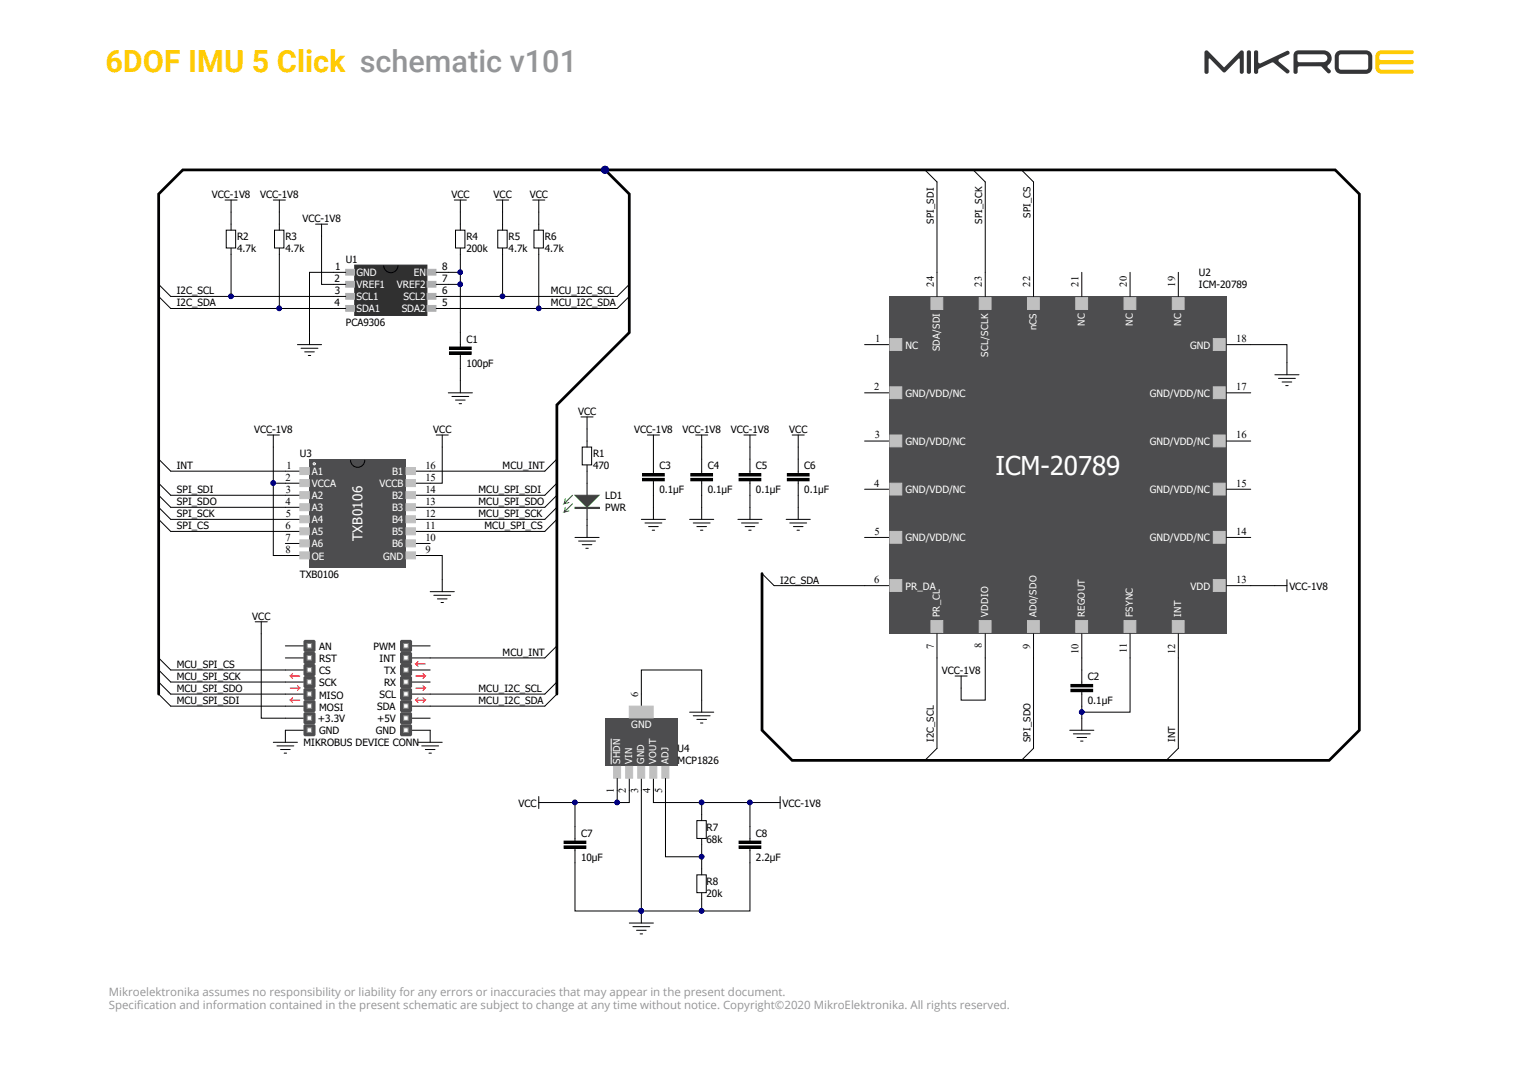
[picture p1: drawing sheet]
<svg xmlns="http://www.w3.org/2000/svg" width="420mm" height="297mm" viewBox="0 0 420 297" stroke-linecap="round" stroke-linejoin="round" font-family="sans-serif">
<path d="M381 14.4l1.3-.5h8.4a.54 .54 0 0 1 .5 .5 .54 .54 0 0 1-.5 .6h-8.6a.9 .9 0 0 0-.5 .8 .9 .9 0 0 0 .5 .8h8.6a.58 .58 0 0 1 .5 .6 .58 .58 0 0 1-.5 .6h-8.6a.8 .8 0 0 0-.5 .8 .8 .8 0 0 0 .7 .7h8.4a.55 .55 0 0 1 .5 .5 .55 .55 0 0 1-.5 .6h-8.4a1.74 1.74 0 0 1-1.8-1.8v-3.3z" fill-rule="evenodd" fill="#ffcb05"/>
<path d="M359 15.1l7.2-.1a1.09 1.09 0 0 1 1.1 1.1 1.09 1.09 0 0 1-1.1 1.1h-6.9l-.3-.5zM358.4 14.2l-.5 1.1v4.6a.58 .58 0 0 0 .6 .5 .58 .58 0 0 0 .5-.5l.1-1.2 .3-.3h5.9l.4 .1a4 4 0 0 0 2.1 1.8l.4-.5-.4-.7a.72 .72 0 0 1-.5-.6 .72 .72 0 0 1 .5-.7 2.22 2.22 0 0 0 .5-2.5 2.22 2.22 0 0 0-2.1-1.4h-6.9zM347.1 14.1l-.1 .3v5.5a.58 .58 0 0 0 .5 .5 .58 .58 0 0 0 .6-.5v-.7l.3-.2 3.7-1.7 3.8 2.9a.57 .57 0 0 0 .7-.1 .57 .57 0 0 0 0-.7l-2.7-2.3-.2-.4 .3-.4 2.5-1.2a.56 .56 0 0 0 .2-.7 .56 .56 0 0 0-.7-.3l-7.3 3.5-.6-.4v-3l-.5-.3zM345.1 14.1l-.1 .3v5.5a.58 .58 0 0 0 .5 .5 .58 .58 0 0 0 .6-.5v-5.5l-.3-.4zM369.8 14.4l.9-.4 7.2-.1a1.74 1.74 0 0 1 1.8 1.8v3a1.74 1.74 0 0 1-1.8 1.7h-6.8a1.74 1.74 0 0 1-1.8-1.7v-3.4zM370.6 15.2l-.2 .5v3l.3 .5 7.2 .1 .6-.3 .1-3.3-.4-.6-7.1-.1zM333.4 14.1l-.1 .4v5.4a.58 .58 0 0 0 .5 .5 .58 .58 0 0 0 .6-.5v-3.5l.3-.2 3.6 3.7 .4 .2 .4-.2 3.5-3.6 .3-.1 .1 3.7a.55 .55 0 0 0 .6 .5 .55 .55 0 0 0 .5-.5v-5.4l-.3-.5-.6 .1-4.5 4.5-4.5-4.5-.4-.2z" fill-rule="evenodd" fill="#343537"/>
<g fill="none" stroke="#000" stroke-width=".28">
<path d="M160.8 115.4h3.3M162.4 115.4v3.3M161.1 123.7h2.6v5h-2.6zM162.4 122.1v1.6M162.4 128.7v1.7M162.4 133.8v3.3M159.1 148.8h6.7M160.1 149.8h4.7M161.1 150.8h2.7M162.1 151.8h.7M162.4 140.4v3.4M162.4 145.4v3.4"/>
<path d="M70.6 172.1h3.3M72.3 172.1v3.3M75.6 205.5h6.7M76.6 206.5h4.7M77.6 207.5h2.7M78.6 208.5h.7M79 202.1v3.4M115.7 205.5h6.7M116.7 206.5h4.7M117.7 207.5h2.7M118.7 208.5h.7M119 202.1v3.4"/>
</g>
<path d="M159.1 140.6h6.7" fill="none" stroke="#00bf00" stroke-width=".33"/>
<path d="M159.1 140.4h6.7v.4h-6.7z" fill="none" stroke="#00bf00" stroke-width=".28"/>
<path d="M159.1 137.1h6.7l-3.4 3.3z" fill="#00bf00"/>
<path d="M156.4 138.1l-.3 1.3M158.4 139.4l-2.3 2.4 1.3-.4M158.4 137.1l-2.3 2.3 1.3-.3M159.1 137.1h6.7l-3.4 3.3zM156.4 140.4l-.3 1.4" fill="none" stroke="#00bf00" stroke-width=".28"/>
<g fill="none" stroke="#000" stroke-width=".28">
<path d="M162.4 118.7v3.4M162.4 130.4v3.4M162.4 143.8v1.6M72.3 175.4v23.4h11.7M79 178.8h5M114 178.8h5M79 182.1h5M79 185.5h5M79 188.8h5M79 192.1h5M79 195.5h5M114 182.1h5"/>
<path d="M114 185.5h5M114 188.8h5M114 192.1h5M114 195.5h5M114 198.8h5M79 202.1h5M114 202.1h5"/>
</g>
<g fill="#4d4d4f">
<path d="M84 177.4l.3-.3h2.7l.3 .3v2.7l-.3 .3h-2.7l-.3-.3z" fill-rule="evenodd"/>
<path d="M84 180.8l.3-.4h2.7l.3 .4v2.6l-.3 .4h-2.7l-.3-.4z" fill-rule="evenodd"/>
</g>
<g fill="#fff" stroke="#808080" stroke-width=".28">
<path d="M85 178.1h1.2v1.3h-1.2z"/>
<path d="M85 181.4h1.2v1.3h-1.2z"/>
</g>
<g fill="#4d4d4f">
<path d="M84 184.1l.3-.3h2.7l.3 .3v2.7l-.3 .3h-2.7l-.3-.3z" fill-rule="evenodd"/>
<path d="M84 187.5l.3-.4h2.7l.3 .4v2.6l-.3 .4h-2.7l-.3-.4z" fill-rule="evenodd"/>
</g>
<g fill="#fff" stroke="#808080" stroke-width=".28">
<path d="M85 184.8h1.2v1.3h-1.2z"/>
<path d="M85 188.1h1.2v1.3h-1.2z"/>
</g>
<g fill="#4d4d4f">
<path d="M84 190.8l.3-.3h2.7l.3 .3v2.7l-.3 .3h-2.7l-.3-.3z" fill-rule="evenodd"/>
<path d="M84 194.1l.3-.3h2.7l.3 .3v2.7l-.3 .3h-2.7l-.3-.3z" fill-rule="evenodd"/>
</g>
<g fill="#fff" stroke="#808080" stroke-width=".28">
<path d="M85 191.5h1.2v1.2h-1.2z"/>
<path d="M85 194.8h1.2v1.3h-1.2z"/>
</g>
<g fill="#4d4d4f">
<path d="M84 197.5l.3-.4h2.7l.3 .4v2.6l-.3 .4h-2.7l-.3-.4z" fill-rule="evenodd"/>
<path d="M84 200.8l.3-.3h2.7l.3 .3v2.7l-.3 .3h-2.7l-.3-.3z" fill-rule="evenodd"/>
</g>
<g fill="#fff" stroke="#808080" stroke-width=".28">
<path d="M85 198.1h1.2v1.3h-1.2z"/>
<path d="M85 201.5h1.2v1.2h-1.2z"/>
</g>
<g fill="#4d4d4f">
<path d="M110.7 177.4l.3-.3h2.7l.3 .3v2.7l-.3 .3h-2.7l-.3-.3z" fill-rule="evenodd"/>
<path d="M110.7 180.8l.3-.4h2.7l.3 .4v2.6l-.3 .4h-2.7l-.3-.4z" fill-rule="evenodd"/>
</g>
<g fill="#fff" stroke="#808080" stroke-width=".28">
<path d="M111.7 178.1h1.2v1.3h-1.2z"/>
<path d="M111.7 181.4h1.2v1.3h-1.2z"/>
</g>
<g fill="#4d4d4f">
<path d="M110.7 184.1l.3-.3h2.7l.3 .3v2.7l-.3 .3h-2.7l-.3-.3z" fill-rule="evenodd"/>
<path d="M110.7 187.5l.3-.4h2.7l.3 .4v2.6l-.3 .4h-2.7l-.3-.4z" fill-rule="evenodd"/>
</g>
<g fill="#fff" stroke="#808080" stroke-width=".28">
<path d="M111.7 184.8h1.2v1.3h-1.2z"/>
<path d="M111.7 188.1h1.2v1.3h-1.2z"/>
</g>
<g fill="#4d4d4f">
<path d="M110.7 190.8l.3-.3h2.7l.3 .3v2.7l-.3 .3h-2.7l-.3-.3z" fill-rule="evenodd"/>
<path d="M110.7 194.1l.3-.3h2.7l.3 .3v2.7l-.3 .3h-2.7l-.3-.3z" fill-rule="evenodd"/>
</g>
<g fill="#fff" stroke="#808080" stroke-width=".28">
<path d="M111.7 191.5h1.2v1.2h-1.2z"/>
<path d="M111.7 194.8h1.2v1.3h-1.2z"/>
</g>
<g fill="#4d4d4f">
<path d="M110.7 197.5l.3-.4h2.7l.3 .4v2.6l-.3 .4h-2.7l-.3-.4z" fill-rule="evenodd"/>
<path d="M110.7 200.8l.3-.3h2.7l.3 .3v2.7l-.3 .3h-2.7l-.3-.3z" fill-rule="evenodd"/>
</g>
<g fill="#fff" stroke="#808080" stroke-width=".28">
<path d="M111.7 198.1h1.2v1.3h-1.2z"/>
<path d="M111.7 201.5h1.2v1.2h-1.2z"/>
</g>
<g fill="none" stroke="#ee0e22" stroke-width=".28">
<path d="M80.3 190.5h2.7l-.7 .6M81 193.1l-.7 .7M81 186.5l-.7 .6M82.3 189.8l.7 .7M83 193.8h-2.7l.7 .7M83 187.1h-2.7l.7 .7M115 187.1h2.7l-.7 .7M115 190.5h2.7l-.7 .6M115 193.8h2.7l-.7 .7M115 193.8l.7 .7M115.7 183.1l-.7 .7M115.7 193.1l-.7 .7"/>
<path d="M117 186.5l.7 .6M117 189.8l.7 .7M117 193.1l.7 .7M117.7 183.8h-2.7l.7 .6"/>
</g>
<path d="M245.9 82.1h93.4v93.3h-93.4z" fill="#4d4d4f"/>
<g fill="none" stroke="#000" stroke-width=".28">
<path d="M259.2 75.4v6.7M272.6 75.4v6.7M286 75.4v6.7M299.3 75.4v6.7M312.7 75.4v6.7M326 75.4v6.7M239.2 95.4h6.7M339.4 95.4h6.7M239.2 108.7h6.7M339.4 108.7h6.7M177.8 132.4h6v.7h-6zM177.8 131.1h6v.7h-6z"/>
<path d="M179.1 120.4h3.4M180.8 120.4v10.7M180.8 133.1v7.3M239.2 122.1h6.7M239.2 135.4h6.7M339.4 122.1h6.7M339.4 135.4h6.7M210.8 158.8l3.4 3.3h31.7M239.2 148.8h6.7M339.4 148.8h6.7M259.2 175.4v31.7l-3.3 3.4M272.6 175.4v18.4h-6.7v-6.7"/>
<path d="M286 175.4v31.7l-3.4 3.4M299.3 175.4v14.1M312.7 175.4v6.7M326 175.4v6.7M339.4 162.1h16.7M356.1 160.4v3.4M264.3 187.1h3.3M296.3 190.8h6v.7h-6zM296.3 189.5h6v.6h-6zM299.3 191.5v10.6M296 202.1h6.6M297 203.1h4.6"/>
<path d="M298 204.1h2.6M299 205.1h.6"/>
</g>
<g fill="#c0c0c0" stroke="#c0c0c0" stroke-width=".28">
<path d="M246.2 160.4h3.3v3.3h-3.3z"/>
<path d="M246.2 147.1h3.3v3.3h-3.3z"/>
<path d="M246.2 133.8h3.3v3.2h-3.3z"/>
<path d="M246.2 120.4h3.3v3.3h-3.3z"/>
<path d="M246.2 107.1h3.3v3.2h-3.3z"/>
<path d="M246.2 93.7h3.3v3.3h-3.3z"/>
<path d="M257.6 82.4h3.2v3.3h-3.2z"/>
<path d="M257.6 171.8h3.2v3.2h-3.2z"/>
<path d="M270.9 171.8h3.3v3.2h-3.3z"/>
<path d="M284.3 171.8h3.3v3.2h-3.3z"/>
<path d="M297.6 171.8h3.3v3.2h-3.3z"/>
<path d="M311 171.8h3.3v3.2h-3.3z"/>
<path d="M324.4 171.8h3.2v3.2h-3.2z"/>
<path d="M335.7 160.4h3.3v3.3h-3.3z"/>
<path d="M335.7 147.1h3.3v3.3h-3.3z"/>
<path d="M335.7 133.8h3.3v3.2h-3.3z"/>
<path d="M335.7 120.4h3.3v3.3h-3.3z"/>
<path d="M335.7 107.1h3.3v3.2h-3.3z"/>
<path d="M335.7 93.7h3.3v3.3h-3.3z"/>
<path d="M270.9 82.4h3.3v3.3h-3.3z"/>
<path d="M284.3 82.4h3.3v3.3h-3.3z"/>
<path d="M297.6 82.4h3.3v3.3h-3.3z"/>
<path d="M311 82.4h3.3v3.3h-3.3z"/>
<path d="M324.4 82.4h3.2v3.3h-3.2z"/>
</g>
<g fill="#000">
<path d="M177.8 132.4h6v.7h-6z" fill-rule="evenodd"/>
<path d="M177.8 131.1h6v.7h-6z" fill-rule="evenodd"/>
<path d="M296.3 190.8h6v.7h-6z" fill-rule="evenodd"/>
<path d="M296.3 189.5h6v.6h-6z" fill-rule="evenodd"/>
</g>
<circle cx="299.3" cy="197.1" r=".63" fill="#000080" stroke="#000080" stroke-width=".28"/>
<path d="M167.4 198.8h20v13.3h-20z" fill="#4d4d4f"/>
<g fill="none" stroke="#000" stroke-width=".28">
<path d="M62.3 55.4h3.3M63.9 55.4v8.3M75.6 55.4h3.4M77.3 55.4v8.3M125.7 55.4h3.3M127.4 55.4v8.3M137.4 55.4h3.3M139.1 55.4v8.3M147.4 55.4h3.3M149.1 55.4v8.3M255.9 47l3.3 3.4v25M269.3 47l3.3 3.4v25"/>
<path d="M282.6 47l3.4 3.4v25M43.9 78.7l3.3 3.4h48.4M62.6 63.7h2.6v4.9h-2.6zM63.9 68.7v13.4M76 63.7h2.6v4.9h-2.6zM77.3 68.7v16.7M87.3 62h3.3M89 62v16.7h6.6M95.6 75.4h-10v20M110.1 73.5a1.97 1.97 0 0 1-2 2 1.97 1.97 0 0 1-1.9-2M120.7 75.4h6.7M126 63.7h2.6v4.9h-2.6z"/>
<path d="M127.4 68.7v10h-6.7M127.4 78.7v17.4M137.7 63.7h2.6v4.9h-2.6zM139.1 68.7v13.4h31.7l3.3-3.4M147.7 63.7h2.6v4.9h-2.6zM149.1 68.7v16.7M43.9 82.1l3.3 3.3h48.4M82.3 95.4h6.7M83.3 96.4h4.7M84.3 97.4h2.7M85.3 98.4h.7M120.7 82.1h18.4"/>
<path d="M124.4 97.4h6v.7h-6zM124.4 96.1h6v.6h-6zM127.4 98.1v10.6M174.1 82.1l-3.3 3.3h-50.1M346.1 95.4h10v8.3M124 108.7h6.7M125 109.7h4.7M126 110.7h2.7M127 111.7h.7M352.7 103.7h6.7M353.7 104.7h4.7M354.7 105.7h2.7"/>
<path d="M355.7 106.7h.7M79 130.4h4M79 133.8h4M79 137.1h4M115 130.4h4M115 133.8h4M115 137.1h4M79 143.8h4M79 140.4h4M79 147.1h4M79 150.4h4M79 153.8h4"/>
<path d="M115 143.8h4M115 140.4h4M115 147.1h4M115 150.4h4M115 153.8h4M177.4 143.8h6.7M178.4 144.8h4.7M179.5 145.8h2.6M180.5 146.8h.6M180.8 140.4v3.4M154.1 188.8l-3.4 3.3h-31.7M154.1 192.1l-3.4 3.4h-31.7"/>
<path d="M177.4 195.5v-10h16.7v11.6M190.8 197.1h6.7M191.8 198.1h4.7M192.8 199.1h2.7M312.7 182.1v15h-13.4M326 182.1v25l-3.3 3.4M170.8 215.5v6.6h-21.7M174.1 215.5v6.6h-3.3M177.4 215.5v40M180.8 215.5v6.6h35M184.1 215.5v21.6h10M193.8 200.1h.7"/>
<path d="M149.1 220.5v3.3M156.1 234.1h6v.7h-6zM156.1 232.8h6v.7h-6zM159.1 234.8v17.4h48.4v-17.4M159.1 222.1v10.7M192.8 227.1h2.6v5h-2.6zM194.1 232.1v10.1M194.1 222.1v5M204.5 234.1h6v.7h-6zM204.5 232.8h6v.7h-6zM207.5 222.1v10.7M215.8 220.5v3.3"/>
<path d="M174.1 255.5h6.7M175.1 256.5h4.7M176.1 257.5h2.7M177.1 258.5h.7M192.8 242.2h2.6v4.9h-2.6zM194.1 247.2v5"/>
</g>
<g fill="#c0c0c0" stroke="#c0c0c0" stroke-width=".28">
<path d="M174.1 195.5h6.6v3.2h-6.6z"/>
<path d="M183.1 212.1h2v3.3h-2z"/>
<path d="M179.8 212.1h1.9v3.3h-1.9z"/>
<path d="M176.4 212.1h2v3.3h-2z"/>
<path d="M173.1 212.1h1.9v3.3h-1.9z"/>
<path d="M169.8 212.1h1.9v3.3h-1.9z"/>
</g>
<path d="M169.1 204.5v1.6M169.1 206.3v1.7M169.1 208.3v3.2" fill="none" stroke="#fff" stroke-width=".28"/>
<g fill="#000080" stroke="#000080" stroke-width=".28">
<circle cx="170.7" cy="222.1" r=".63"/>
<circle cx="159.1" cy="222.1" r=".63"/>
<circle cx="207.5" cy="222.1" r=".63"/>
<circle cx="194.1" cy="222.1" r=".63"/>
<circle cx="194.1" cy="237.1" r=".63"/>
<circle cx="177.4" cy="252.1" r=".63"/>
<circle cx="194.1" cy="252.1" r=".63"/>
<circle cx="149" cy="85.4" r=".63"/>
<circle cx="63.9" cy="82" r=".63"/>
<circle cx="77.3" cy="85.4" r=".63"/>
<circle cx="127.3" cy="78.7" r=".63"/>
<circle cx="127.3" cy="75.3" r=".63"/>
<circle cx="139" cy="82" r=".63"/>
<circle cx="299.3" cy="197.1" r=".63"/>
</g>
<g fill="#000">
<path d="M124.4 97.4h6v.7h-6z" fill-rule="evenodd"/>
<path d="M124.4 96.1h6v.6h-6z" fill-rule="evenodd"/>
<path d="M156.1 234.1h6v.7h-6z" fill-rule="evenodd"/>
<path d="M156.1 232.8h6v.7h-6z" fill-rule="evenodd"/>
<path d="M204.5 234.1h6v.7h-6z" fill-rule="evenodd"/>
<path d="M204.5 232.8h6v.7h-6z" fill-rule="evenodd"/>
</g>
<path d="M98.2 73.4h19.9v13.9h-19.9z" fill="#303030" stroke="#303030" stroke-width=".28"/>
<g fill="#b0b0b0" stroke="#b0b0b0" stroke-width=".28">
<path d="M95.6 84.6h2.5v1.6h-2.5z"/>
<path d="M95.6 81.2h2.5v1.6h-2.5z"/>
<path d="M95.6 77.9h2.5v1.6h-2.5z"/>
<path d="M95.6 74.5h2.5v1.6h-2.5z"/>
<path d="M118.2 84.6h2.4v1.6h-2.4z"/>
<path d="M118.2 81.2h2.4v1.6h-2.4z"/>
<path d="M118.2 77.9h2.4v1.6h-2.4z"/>
<path d="M118.2 74.5h2.4v1.6h-2.4z"/>
</g>
<path d="M85.6 127.1h26.7v29.9h-26.7z" fill="#4d4d4f"/>
<g fill="#c0c0c0" stroke="#c0c0c0" stroke-width=".28">
<path d="M83 129.4h2.6v1.9h-2.6z"/>
<path d="M83 132.8h2.6v1.9h-2.6z"/>
<path d="M83 136.1h2.6v1.9h-2.6z"/>
<path d="M83 139.4h2.6v2h-2.6z"/>
<path d="M83 142.8h2.6v1.9h-2.6z"/>
<path d="M83 146.1h2.6v1.9h-2.6z"/>
<path d="M83 149.4h2.6v2h-2.6z"/>
<path d="M83 152.8h2.6v1.9h-2.6z"/>
<path d="M112.3 129.4h2.6v1.9h-2.6z"/>
<path d="M112.3 132.8h2.6v1.9h-2.6z"/>
<path d="M112.3 136.1h2.6v1.9h-2.6z"/>
<path d="M112.3 139.4h2.6v2h-2.6z"/>
<path d="M112.3 142.8h2.6v1.9h-2.6z"/>
<path d="M112.3 146.1h2.6v1.9h-2.6z"/>
<path d="M112.3 149.4h2.6v2h-2.6z"/>
<path d="M112.3 152.8h2.6v1.9h-2.6z"/>
</g>
<g fill="none" stroke="#000" stroke-width=".28">
<path d="M43.9 133.8l3.3 3.3h31.8M43.9 127.1l3.3 3.3h31.8M43.9 137.1l3.3 3.3h31.8M73.9 120.4h3.4M75.6 120.4v13.4h3.4M75.6 133.8v20h3.4M100.9 127.4a1.97 1.97 0 0 1-1.9 1.9 1.97 1.97 0 0 1-2-1.9M120.7 120.4h3.3M122.4 120.4v13.4h-3.4M154.1 133.8l-3.4 3.3h-31.7M154.1 127.1l-3.4 3.3h-31.7M154.1 137.1l-3.4 3.3h-31.7"/>
<path d="M191.1 132.4h6v.7h-6zM191.1 131.1h6v.7h-6zM192.5 120.4h3.3M194.1 120.4v10.7M194.1 133.1v10.7M204.5 132.4h6v.7h-6zM204.5 131.1h6v.7h-6zM205.8 120.4h3.4M207.5 120.4v10.7M207.5 133.1v10.7M217.8 132.4h6.1v.7h-6.1zM217.8 131.1h6.1v.7h-6.1z"/>
<path d="M219.2 120.4h3.3M220.9 120.4v10.7M220.9 133.1v10.7M43.9 140.4l3.3 3.4h31.8M43.9 143.8l3.3 3.3h31.8M119 153.8h3.4v10M154.1 140.4l-3.4 3.4h-31.7M154.1 143.8l-3.4 3.3h-31.7M190.8 143.8h6.7M191.8 144.8h4.7M192.8 145.8h2.7M193.8 146.8h.7"/>
<path d="M204.2 143.8h6.6M205.2 144.8h4.6M206.2 145.8h2.6M207.2 146.8h.6M217.5 143.8h6.7M218.5 144.8h4.7M219.5 145.8h2.7M220.5 146.8h.7M119 163.8h6.7M120 164.8h4.7M121 165.8h2.7M122 166.8h.7"/>
<path d="M154.1 178.8l-3.4 3.3h-31.7M43.9 188.8l3.3 3.3h31.8M43.9 192.1l3.3 3.4h31.8M43.9 182.1l3.3 3.4h31.8M43.9 185.5l3.3 3.3h31.8"/>
</g>
<circle cx="86.9" cy="128.4" r=".3" fill="none" stroke="#fff" stroke-width=".28"/>
<g fill="#000080" stroke="#000080" stroke-width=".28">
<circle cx="75.6" cy="133.7" r=".63"/>
<circle cx="167.4" cy="47" r=".97"/>
</g>
<g fill="#000">
<path d="M191.1 132.4h6v.7h-6z" fill-rule="evenodd"/>
<path d="M191.1 131.1h6v.7h-6z" fill-rule="evenodd"/>
<path d="M204.5 132.4h6v.7h-6z" fill-rule="evenodd"/>
<path d="M204.5 131.1h6v.7h-6z" fill-rule="evenodd"/>
<path d="M217.8 132.4h6.1v.7h-6.1z" fill-rule="evenodd"/>
<path d="M217.8 131.1h6.1v.7h-6.1z" fill-rule="evenodd"/>
</g>
<path d="M167.4 47l6.7 6.7v38.4l-20 20v80M210.8 158.8v43.3l8.4 8.4h148.6l8.3-8.4v-148.4l-6.7-6.7h-318.8l-6.7 6.7v138.4" fill="none" stroke="#000" stroke-width=".76"/>
<text font-size="8.5" fill="#ffcb05" x="29.1" y="19.9">6DOF IMU 5 Click schematic v101</text>
<text font-size="7.2" fill="#fff" x="275.4" y="131.6">ICM-20789</text>
<text font-size="3.7" fill="#fff" x="100.3" y="149.7" transform="rotate(-90 100.3 149.7)">TXB0106</text>
<g font-size="3.2" fill="#939598">
<text x="30.1" y="275.6">Mikroelektronika assumes no responsibility or liability for any errors or inaccuracies that may appear in the present document.</text>
<text x="30.1" y="279.4">Specif</text>
<text x="37.9" y="279.4">ication and information contained in the present schematic are subject to change at any time without notice. Copyright©2020 MikroElektronika. All rights reserved.</text>
</g>
<g font-size="2.9">
<text x="258.3" y="79.4" transform="rotate(-90 258.3 79.4)">24</text>
<text x="271.7" y="79.4" transform="rotate(-90 271.7 79.4)">23</text>
<text x="285" y="79.4" transform="rotate(-90 285 79.4)">22</text>
<text x="298.4" y="79.4" transform="rotate(-90 298.4 79.4)">21</text>
<text x="311.7" y="79.4" transform="rotate(-90 311.7 79.4)">20</text>
<text x="325.1" y="79.4" transform="rotate(-90 325.1 79.4)">19</text>
<text x="242.2" y="94.7">1</text>
<text x="342" y="94.7">18</text>
<text x="241.9" y="108">2</text>
<text x="342" y="108">17</text>
<text x="242.1" y="121.4">3</text>
<text x="342" y="121.4">16</text>
<text x="79.2" y="129.7">1</text>
<text x="117.7" y="129.7">16</text>
<text x="79" y="133">2</text>
<text x="79.1" y="136.4">3</text>
<text x="117.7" y="136.4">14</text>
<text x="117.7" y="133">15</text>
<text x="241.9" y="134.7">4</text>
<text x="342" y="134.7">15</text>
<text x="79" y="139.7">4</text>
<text x="79.1" y="143">5</text>
<text x="117.7" y="143">12</text>
<text x="117.7" y="139.7">13</text>
<text x="79" y="146.4">6</text>
<text x="79" y="149.7">7</text>
<text x="117.7" y="149.7">10</text>
<text x="117.7" y="146.4">11</text>
<text x="242" y="148">5</text>
<text x="342" y="148">14</text>
<text x="79" y="153">8</text>
<text x="117.7" y="153">9</text>
<text x="241.9" y="161.4">6</text>
<text x="342" y="161.4">13</text>
<text x="258.3" y="179.5" transform="rotate(-90 258.3 179.5)">7</text>
<text x="271.7" y="179.4" transform="rotate(-90 271.7 179.4)">8</text>
<text x="285" y="179.5" transform="rotate(-90 285 179.5)">9</text>
<text x="298.4" y="181" transform="rotate(-90 298.4 181)">10</text>
<text x="311.7" y="180.8" transform="rotate(-90 311.7 180.8)">11</text>
<text x="325.1" y="181" transform="rotate(-90 325.1 181)">12</text>
<text x="176.5" y="192.8" transform="rotate(-90 176.5 192.8)">6</text>
<text x="169.9" y="219.4" transform="rotate(-90 169.9 219.4)">1</text>
<text x="173.2" y="219.5" transform="rotate(-90 173.2 219.5)">2</text>
<text x="176.5" y="219.4" transform="rotate(-90 176.5 219.4)">3</text>
<text x="179.9" y="219.5" transform="rotate(-90 179.9 219.5)">4</text>
<text x="183.2" y="219.4" transform="rotate(-90 183.2 219.4)">5</text>
</g>
<g font-size="2.8">
<text x="58.6" y="54.8">VCC-1V8</text>
<text x="72" y="54.8">VCC-1V8</text>
<text x="124.9" y="54.8">VCC</text>
<text x="136.6" y="54.8">VCC</text>
<text x="146.6" y="54.8">VCC</text>
<text x="83.7" y="61.5">VCC-1V8</text>
<text x="65.6" y="66.5">R2</text>
<text x="65.6" y="69.8">4.7k</text>
<text x="79" y="66.5">R3</text>
<text x="79" y="69.8">4.7k</text>
<text x="129" y="66.5">R4</text>
<text x="129" y="69.8">200k</text>
<text x="140.7" y="66.5">R5</text>
<text x="140.7" y="69.8">4.7k</text>
<text x="150.7" y="66.5">R6</text>
<text x="150.7" y="69.8">4.7k</text>
<text x="92.7" y="74.8">1</text>
<text x="95.6" y="72.8">U1</text>
<text x="122.4" y="74.8">8</text>
<text x="331.7" y="76.5">U2</text>
<text x="48.9" y="81.5">I2C_SCL</text>
<text x="92.5" y="78.2">2</text>
<text x="92.6" y="81.5">3</text>
<text x="122.4" y="81.5">6</text>
<text x="122.4" y="78.2">7</text>
<text x="152.4" y="81.5">MCU_I2C_SCL</text>
<text x="331.7" y="79.8">ICM-20789</text>
<text x="48.9" y="84.8">I2C_SDA</text>
<text x="92.5" y="84.8">4</text>
<text x="122.4" y="84.8">5</text>
<text x="152.4" y="84.8">MCU_I2C_SDA</text>
<text x="95.6" y="90.2">PCA9306</text>
<text x="129" y="94.8">C1</text>
<text x="129" y="101.5">100pF</text>
<text x="70.3" y="119.8">VCC-1V8</text>
<text x="119.9" y="119.8">VCC</text>
<text x="160" y="114.8">VCC</text>
<text x="175.5" y="119.8">VCC-1V8</text>
<text x="188.8" y="119.8">VCC-1V8</text>
<text x="202.2" y="119.8">VCC-1V8</text>
<text x="218.4" y="119.8">VCC</text>
<text x="48.9" y="129.8">INT</text>
<text x="83" y="126.5">U3</text>
<text x="139" y="129.9">MCU_INT</text>
<text x="164.1" y="126.5">R1</text>
<text x="164.1" y="129.8">470</text>
<text x="182.5" y="129.8">C3</text>
<text x="195.8" y="129.8">C4</text>
<text x="209.2" y="129.8">C5</text>
<text x="222.5" y="129.8">C6</text>
<text x="48.9" y="136.5">SPI_SDI</text>
<text x="132.4" y="136.5">MCU_SPI_SDI</text>
<text x="182.5" y="136.5">0.1µF</text>
<text x="195.8" y="136.5">0.1µF</text>
<text x="209.2" y="136.5">0.1µF</text>
<text x="222.5" y="136.5">0.1µF</text>
<text x="48.9" y="139.9">SPI_SDO</text>
<text x="48.9" y="143.2">SPI_SCK</text>
<text x="132.4" y="139.9">MCU_SPI_SDO</text>
<text x="132.4" y="143.2">MCU_SPI_SCK</text>
<text x="167.4" y="138.2">LD1</text>
<text x="167.4" y="141.5">PWR</text>
<text x="48.9" y="146.5">SPI_CS</text>
<text x="134" y="146.5">MCU_SPI_CS</text>
<text x="83" y="159.9">TXB0106</text>
<text x="215.8" y="161.5">I2C_SDA</text>
<text x="356.7" y="163.2">VCC-1V8</text>
<text x="69.8" y="171.5">VCC</text>
<text x="88.3" y="179.9">AN</text>
<text x="103.3" y="179.9">PWM</text>
<text x="48.9" y="184.9">MCU_SPI_CS</text>
<text x="88.3" y="183.2">RST</text>
<text x="105" y="183.2">INT</text>
<text x="139" y="181.6">MCU_INT</text>
<text x="48.9" y="188.2">MCU_SPI_SCK</text>
<text x="48.9" y="191.6">MCU_SPI_SDO</text>
<text x="88.3" y="186.6">CS</text>
<text x="88.3" y="189.9">SCK</text>
<text x="106.3" y="189.9">RX</text>
<text x="106.3" y="186.6">TX</text>
<text x="132.4" y="191.6">MCU_I2C_SCL</text>
<text x="260.6" y="186.6">VCC-1V8</text>
<text x="301" y="188.2">C2</text>
<text x="48.9" y="194.9">MCU_SPI_SDI</text>
<text x="88.3" y="196.9">MOSI</text>
<text x="88.3" y="193.6">MISO</text>
<text x="104.3" y="196.6">SDA</text>
<text x="105" y="193.2">SCL</text>
<text x="132.4" y="194.9">MCU_I2C_SDA</text>
<text x="301" y="194.9">0.1µF</text>
<text x="88" y="199.9">+3.3V</text>
<text x="88.3" y="203.2">GND</text>
<text x="104" y="203.2">GND</text>
<text x="104.3" y="199.9">+5V</text>
<text x="84" y="206.6">MIKROBUS DEVICE CONN</text>
<text x="187.5" y="208.2">U4</text>
<text x="187.5" y="211.6">MCP1826</text>
<text x="143.5" y="223.3">VCC</text>
<text x="216.5" y="223.3">VCC-1V8</text>
<text x="160.8" y="231.6">C7</text>
<text x="195.5" y="229.9">R7</text>
<text x="195.5" y="233.2">68k</text>
<text x="209.2" y="231.6">C8</text>
<text x="160.8" y="238.3">10µF</text>
<text x="209.2" y="238.3">2.2µF</text>
<text x="195.5" y="244.9">R8</text>
<text x="195.5" y="248.3">20k</text>
</g>
<g font-size="2.8" fill="#fff">
<text x="98.7" y="76.5">GND</text>
<text x="114.5" y="76.5">EN</text>
<text x="98.7" y="83.2">SCL1</text>
<text x="98.7" y="79.8">VREF1</text>
<text x="109.8" y="79.8">VREF2</text>
<text x="111.6" y="83.2">SCL2</text>
<text x="98.7" y="86.5">SDA1</text>
<text x="111.1" y="86.5">SDA2</text>
<text x="250.6" y="96.5">NC</text>
<text x="329.3" y="96.5">GND</text>
<text x="250.6" y="109.8">GND/VDD/NC</text>
<text x="318.1" y="109.8">GND/VDD/NC</text>
<text x="250.6" y="123.2">GND/VDD/NC</text>
<text x="318.1" y="123.2">GND/VDD/NC</text>
<text x="86.3" y="131.5">A1</text>
<text x="108.5" y="131.5">B1</text>
<text x="86.3" y="134.9">VCCA</text>
<text x="105" y="134.9">VCCB</text>
<text x="250.6" y="136.5">GND/VDD/NC</text>
<text x="318.1" y="136.5">GND/VDD/NC</text>
<text x="86.3" y="138.2">A2</text>
<text x="86.3" y="141.5">A3</text>
<text x="108.5" y="138.2">B2</text>
<text x="108.5" y="141.5">B3</text>
<text x="86.3" y="144.9">A4</text>
<text x="86.3" y="148.2">A5</text>
<text x="108.5" y="148.2">B5</text>
<text x="108.5" y="144.9">B4</text>
<text x="250.6" y="149.9">GND/VDD/NC</text>
<text x="318.1" y="149.9">GND/VDD/NC</text>
<text x="86.3" y="151.5">A6</text>
<text x="86.3" y="154.9">OE</text>
<text x="106" y="154.9">GND</text>
<text x="108.5" y="151.5">B6</text>
<text x="250.6" y="163.2">PR_DA</text>
<text x="329.4" y="163.2">VDD</text>
<text x="174.7" y="201.6">GND</text>
</g>
<g font-size="2.6">
<text x="258.4" y="62" transform="rotate(-90 258.4 62)">SPI_SDI</text>
<text x="271.7" y="62" transform="rotate(-90 271.7 62)">SPI_SCK</text>
<text x="285.1" y="60.4" transform="rotate(-90 285.1 60.4)">SPI_CS</text>
<text x="258.4" y="205.5" transform="rotate(-90 258.4 205.5)">I2C_SCL</text>
<text x="285.1" y="205.5" transform="rotate(-90 285.1 205.5)">SPI_SDO</text>
<text x="325.2" y="205.5" transform="rotate(-90 325.2 205.5)">INT</text>
</g>
<g font-size="2.6" fill="#fff">
<text x="286.8" y="91.4" transform="rotate(-90 286.8 91.4)">nCS</text>
<text x="300.1" y="90.2" transform="rotate(-90 300.1 90.2)">NC</text>
<text x="313.5" y="90.2" transform="rotate(-90 313.5 90.2)">NC</text>
<text x="326.8" y="90.2" transform="rotate(-90 326.8 90.2)">NC</text>
<text x="260" y="97.3" transform="rotate(-90 260 97.3)">SDA/SDI</text>
<text x="273.4" y="98.7" transform="rotate(-90 273.4 98.7)">SCL/SCLK</text>
<text x="260" y="170.8" transform="rotate(-90 260 170.8)">PR_CL</text>
<text x="273.4" y="170.8" transform="rotate(-90 273.4 170.8)">VDDIO</text>
<text x="286.8" y="170.8" transform="rotate(-90 286.8 170.8)">AD0/SDO</text>
<text x="300.1" y="170.8" transform="rotate(-90 300.1 170.8)">REGOUT</text>
<text x="313.5" y="170.8" transform="rotate(-90 313.5 170.8)">FSYNC</text>
<text x="326.8" y="170.8" transform="rotate(-90 326.8 170.8)">INT</text>
<text x="171.6" y="211.5" transform="rotate(-90 171.6 211.5)">SHDN</text>
<text x="174.9" y="211.5" transform="rotate(-90 174.9 211.5)">VIN</text>
<text x="178.2" y="211.5" transform="rotate(-90 178.2 211.5)">GND</text>
<text x="181.6" y="211.5" transform="rotate(-90 181.6 211.5)">VOUT</text>
<text x="184.9" y="211.5" transform="rotate(-90 184.9 211.5)">ADJ</text>
</g>
</svg>
